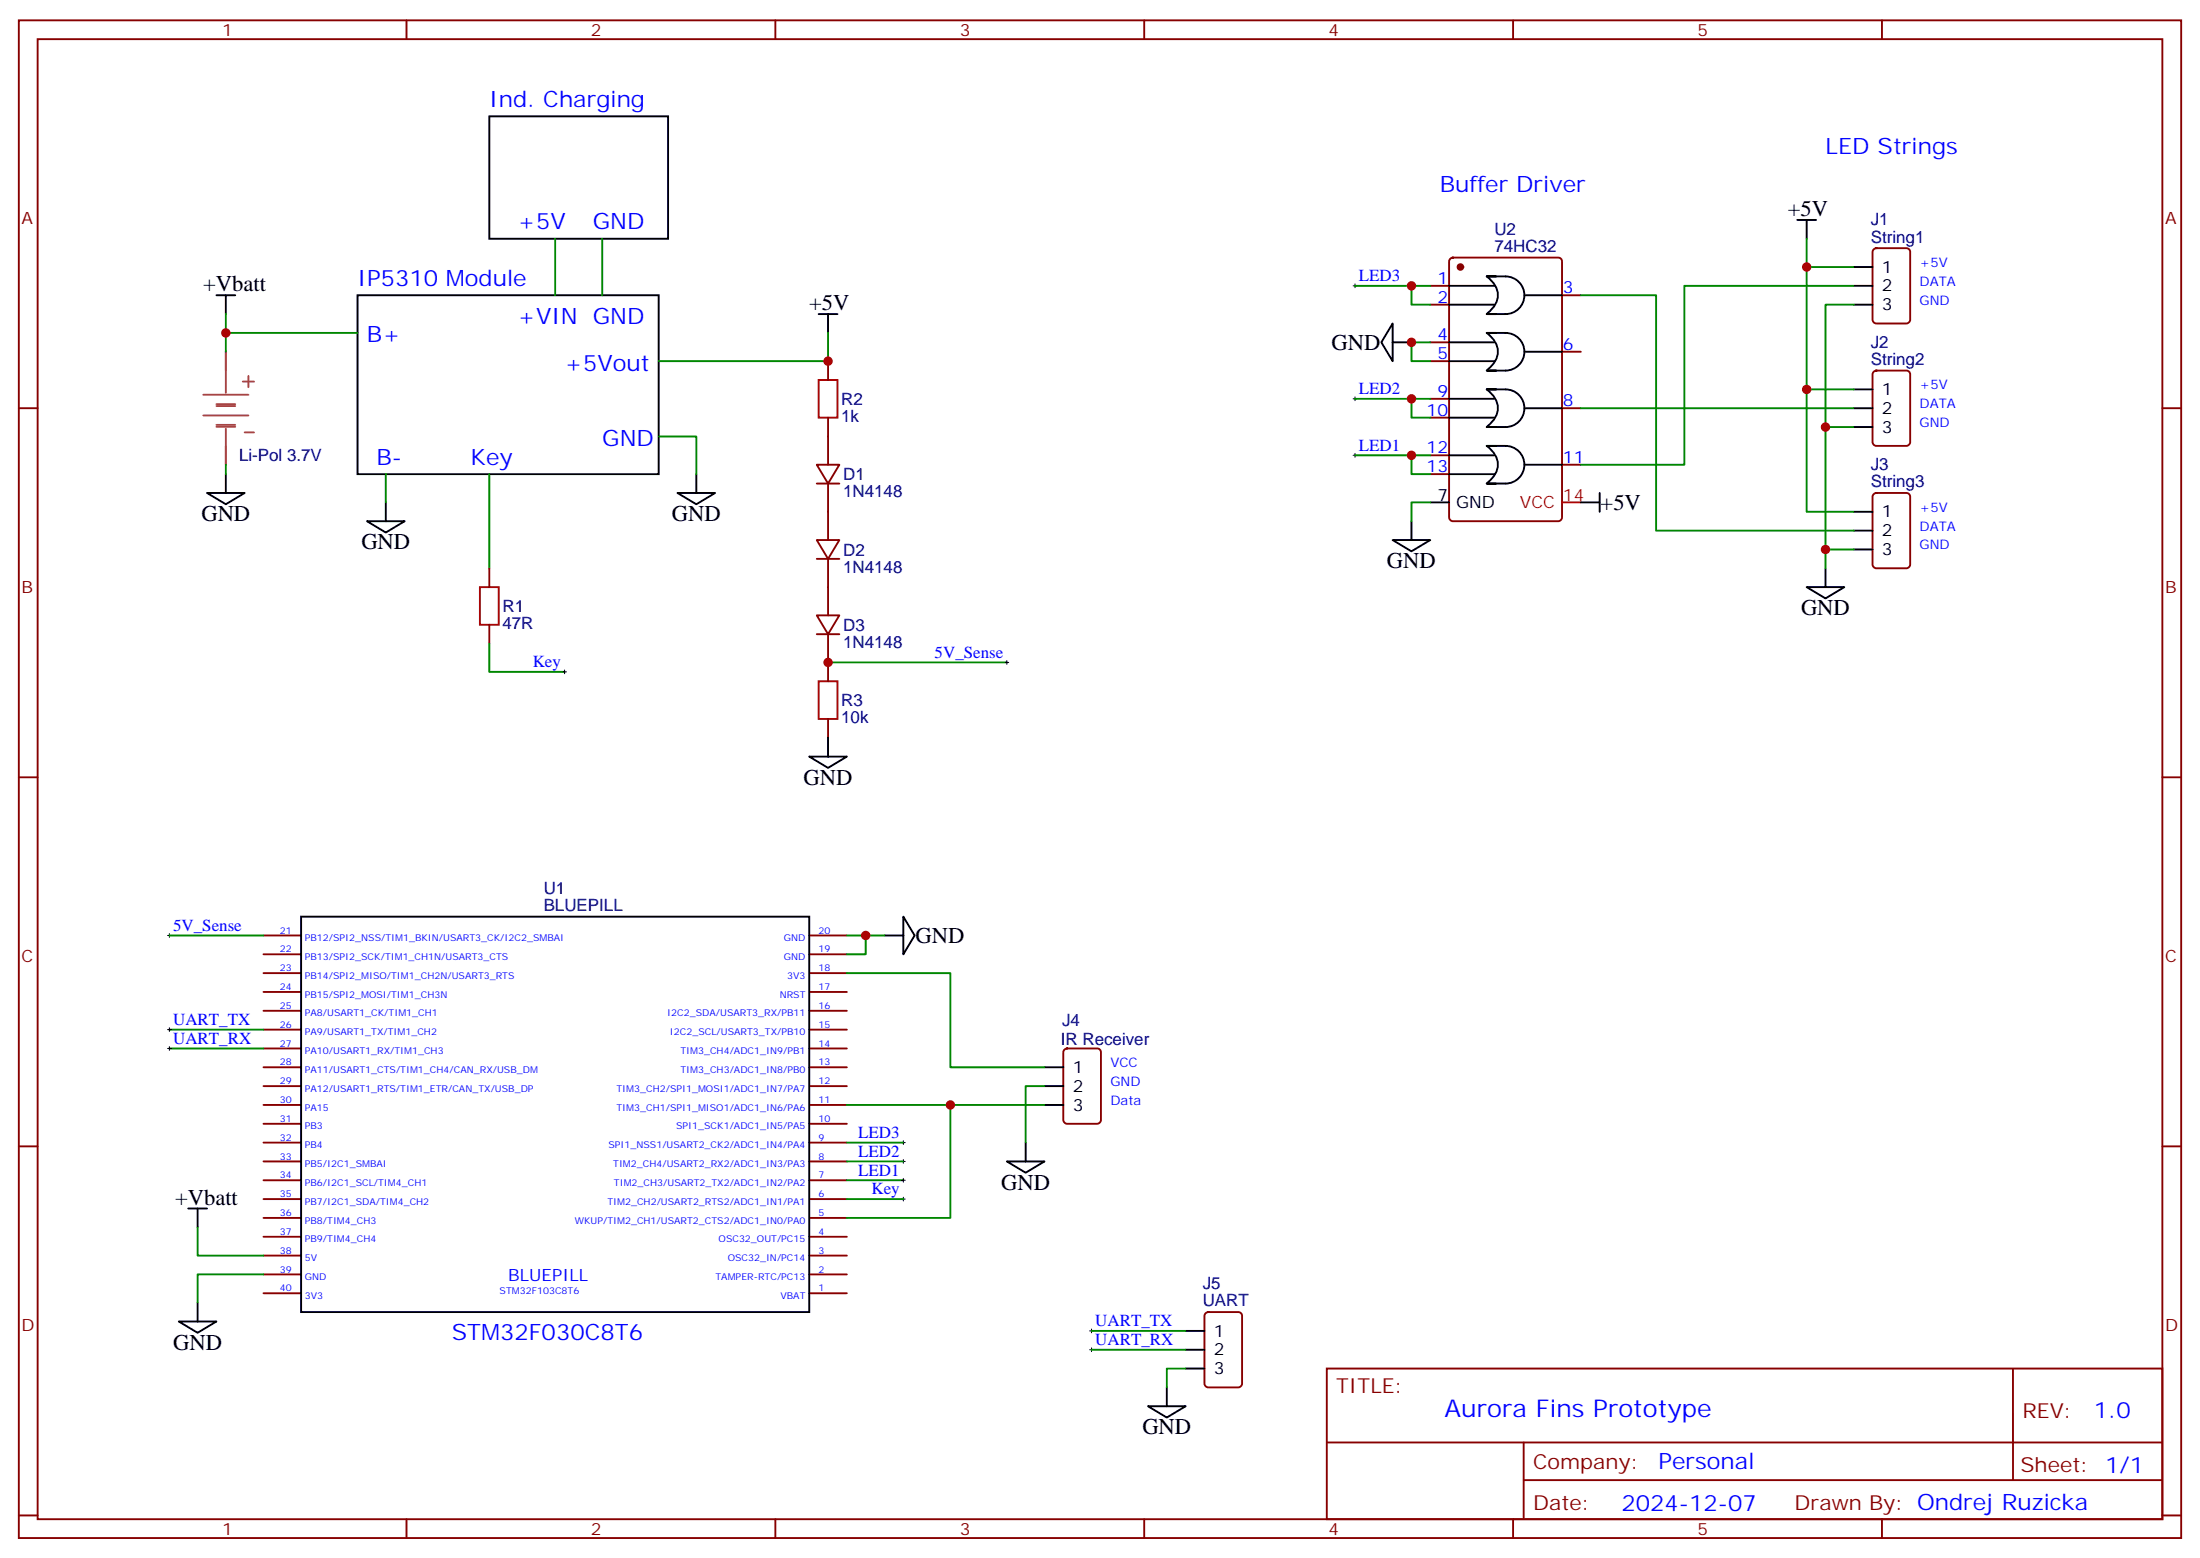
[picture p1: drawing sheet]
<svg xmlns="http://www.w3.org/2000/svg" width="412mm" height="292mm" viewBox="0 0 412 292" stroke-linecap="round" stroke-linejoin="round" font-family="sans-serif">
<g fill="none" stroke="#870000" stroke-width=".35">
<path d="M3.5 3.8h405.4v284.3h-405.4zM7.1 7.3h398.2v277.3h-398.2zM76.2 3.8v3.5M145.3 3.8v3.5M214.5 3.8v3.5M283.6 3.8v3.5M352.8 3.8v3.5M268.1 53.6h3.5M268.1 57.1h3.5M271.9 48.5l.4-.2h19.8a.71 .71 0 0 1 .7 .7v47.9a.76 .76 0 0 1-.7 .7h-19.8a.76 .76 0 0 1-.7-.7v-47.9zM292.8 55.3h3.5M351.2 46.7l.5-.2h5.7a.71 .71 0 0 1 .7 .7v12.7a.76 .76 0 0 1-.7 .7h-5.7a.76 .76 0 0 1-.7-.7v-12.7z"/>
<path d="M3.5 76.5h3.6M155.2 67.7v3.5M155.2 78.2v8.9M268.1 64.1h3.5M268.1 67.7h3.5M268.1 74.7h3.5M268.1 78.2h3.5M292.8 76.5h3.5M292.8 65.9h3.5M351.2 69.6l.5-.2h5.7a.71 .71 0 0 1 .7 .7v12.7a.76 .76 0 0 1-.7 .7h-5.7a.76 .76 0 0 1-.7-.7v-12.7zM405.3 76.5h3.6M153.1 87.1h4.2l-2.1 3.5z"/>
<path d="M153.1 90.6h4.2M155.2 90.6v10.6M268.1 85.3h3.5M268.1 88.8h3.5M292.8 87.1h3.5M351.2 92.6l.5-.2h5.7a.71 .71 0 0 1 .7 .7v12.7a.76 .76 0 0 1-.7 .7h-5.7a.76 .76 0 0 1-.7-.7v-12.7zM91.7 106.5v3.5M91.7 117.1v3.5M153.1 101.2h4.2l-2.1 3.5zM153.1 115.3h4.2l-2.1 3.5zM153.1 104.7h4.2M153.1 118.8h4.2"/>
<path d="M155.2 104.7v10.6M155.2 118.8v8.8M155.2 134.7v3.5M3.5 145.6h3.6M405.3 145.6h3.6M49.4 178.8h7M49.4 175.3h7M151.7 178.8h7M151.7 175.3h7M49.4 200h7M49.4 196.4h7M49.4 192.9h7"/>
<path d="M49.4 189.4h7M49.4 185.8h7M49.4 182.3h7M151.7 200h7M151.7 196.4h7M151.7 192.9h7M151.7 189.4h7M151.7 185.8h7M151.7 182.3h7M199.6 196.6l.4-.2h5.7a.71 .71 0 0 1 .7 .7v12.7a.76 .76 0 0 1-.7 .7h-5.7a.76 .76 0 0 1-.7-.7v-12.7zM3.5 214.8h3.6M49.4 217.6h7"/>
<path d="M49.4 214.1h7M49.4 210.5h7M49.4 207h7M49.4 203.5h7M151.7 217.6h7M151.7 214.1h7M151.7 210.5h7M151.7 207h7M151.7 203.5h7M405.3 214.8h3.6M49.4 238.8h7M49.4 235.2h7"/>
<path d="M49.4 231.7h7M49.4 228.2h7M49.4 224.6h7M49.4 221.1h7M151.7 238.8h7M151.7 235.2h7M151.7 231.7h7M151.7 228.2h7M151.7 224.6h7M151.7 221.1h7M49.4 242.3h7M151.7 242.3h7"/>
<path d="M226 246l.5-.2h5.6a.71 .71 0 0 1 .7 .7v12.7a.76 .76 0 0 1-.7 .7h-5.6a.76 .76 0 0 1-.7-.7v-12.7zM248.7 256.4h156.6v28.2h-156.6zM377.3 256.4v20.9M248.7 270.2h156.5M285.6 277.3h119.6M285.6 270.2v14.2M3.5 283.9h3.6M76.2 284.6v3.5M145.3 284.6v3.5M214.5 284.6v3.5M283.6 284.6v3.5M352.8 284.6v3.5"/>
<path d="M405.3 283.9h3.6"/>
</g>
<g fill="none" stroke="#000" stroke-width=".35">
<path d="M91.7 21.8h33.5v22.9h-33.5zM40.6 55.3h3.5M42.3 55.3v3.5M67 55.3h56.5v33.5h-56.5zM153.5 58.8h3.5M155.2 58.8v3.6M271.6 57.1h8.5M271.6 53.6h8.5M278.7 51.8a4.1 4.1 0 0 1 1.8 4.9l-1 1.3-.7 .7M280.5 51.8h-1.8h3.5a3.5 3.5 0 0 1 3.5 3.5 3.5 3.5 0 0 1-3.5 3.5h-3.5h1.8M285.8 55.3h7M336.9 41.2h3.5"/>
<path d="M338.7 41.2v3.5M347.5 57.1h3.5M347.5 53.6h3.5M347.5 50h3.5M261.1 60.6v7.1l-2.2-3.6zM261.1 64.1h3.5M271.6 74.7h8.5M271.6 78.2h8.5M271.6 67.7h8.5M271.6 64.1h8.5M278.7 73a4.1 4.1 0 0 1 1.8 4.8l-1 1.4-.7 .7M278.7 62.4a4.1 4.1 0 0 1 1.8 4.8l-1 1.4-.7 .7"/>
<path d="M280.5 73h-1.8h3.5a3.5 3.5 0 0 1 3.5 3.5 3.5 3.5 0 0 1-3.5 3.5h-3.5h1.8M280.5 62.4h-1.8h3.5a3.5 3.5 0 0 1 3.5 3.5 3.5 3.5 0 0 1-3.5 3.5h-3.5h1.8M285.8 76.5h7M285.8 65.9h7M347.5 76.5h3.5M347.5 73h3.5M38.8 92.4h7.1l-3.6 2.1zM42.3 88.8v3.6M68.8 97.6h7l-3.5 2.2zM72.3 94.1v3.5M127 92.4h7.1l-3.6 2.1zM130.5 88.8v3.6"/>
<path d="M264.6 97.6v3.6M268.1 94.1h3.5M271.6 88.8h8.5M271.6 85.3h8.5M278.7 83.5a4.1 4.1 0 0 1 1.8 4.9l-1 1.4-.7 .6M280.5 83.5h-1.8h3.5a3.5 3.5 0 0 1 3.5 3.6 3.5 3.5 0 0 1-3.5 3.5h-3.5h1.8M285.8 87.1h7M296.3 94.1h3.6M299.9 92.4v3.5M347.5 80h3.5M347.5 95.9h3.5M347.5 99.4h3.5"/>
<path d="M261.1 101.2h7l-3.5 2.1zM338.7 110h7l-3.5 2.1zM342.2 106.5v3.5M347.5 102.9h3.5M155.2 138.2v3.5M151.7 141.7h7l-3.5 2.2zM56.4 171.7h95.3v74.1h-95.3zM165.8 175.3h3.5M169.3 171.7l2.1 3.6-2.1 3.5zM195.8 200h3.5M188.7 217.6h7.1l-3.5 2.1zM192.3 214.1v3.5"/>
<path d="M195.8 207h3.5M195.8 203.5h3.5M35.3 226.4h3.5M37 226.4v3.5M33.5 247.6h7.1l-3.6 2.1zM37 244.1v3.5M218.7 259.9v3.6M222.2 256.4h3.6M222.2 249.3h3.6M222.2 252.9h3.6M215.2 263.5h7l-3.5 2.1z"/>
</g>
<circle cx="273.8" cy="50" r=".53" fill="#870000" stroke="#870000" stroke-width=".35"/>
<path d="M292.8 94.1h3.5" fill="none" stroke="#f00" stroke-width=".35"/>
<path d="M38.1 74h8.5M38.1 77.8h8.5M40.6 75.7h3.5M40.6 76.1h3.5M40.6 80h3.5M40.6 79.6h3.5M42.3 65.8v7.8M45.5 71.5h2.1M46.6 70.4v2.1M42.3 80.3v6.8M45.9 81h1.7" fill="none" stroke="#a64a4a" stroke-width=".35"/>
<g fill="none" stroke="#008700" stroke-width=".35">
<path d="M42.3 58.8v7.1M104.1 44.7v10.6M112.9 44.7v10.6M254 53.6h14.1M264.6 53.6v3.5h3.5M296.3 55.3h14.1v44.1h37.1M338.7 44.7v5.3h8.8M338.7 50v23h8.8M347.5 57.1h-5.3v22.9M347.5 53.6h-31.8v33.5h-19.4M42.3 62.4h24.7M155.2 62.4v5.3h-31.7"/>
<path d="M254 74.7h14.1M264.6 74.7v3.5h3.5M268.1 64.1h-3.5v3.6h3.5M296.3 76.5h51.2M338.7 73v22.9h8.8M42.3 87.1v1.7M72.3 88.8v5.3M91.7 88.8v17.7M123.5 81.8h7v7M254 85.3h10.6M268.1 94.1h-3.5v3.5M268.1 85.3h-3.5v3.5h3.5"/>
<path d="M347.5 80h-5.3v22.9M347.5 102.9h-5.3v3.6M91.7 120.6v5.3h14.1M155.2 124.1h33.5M31.7 175.3h17.7M158.7 175.3h7.1M162.3 175.3v3.5h-3.6M31.7 196.4h17.7M31.7 192.9h17.7M158.7 182.3h19.5v17.7h17.6M158.7 207h19.5v21.2h-19.5M158.7 214.1h10.6"/>
<path d="M158.7 217.6h10.6M178.2 207h17.6M195.8 203.5h-3.5v10.6M37 229.9v5.3h12.4M49.4 238.8h-12.4v5.3M158.7 224.6h10.6M158.7 221.1h10.6M204.6 252.9h17.6M204.6 249.3h17.6M222.2 256.4h-3.5v3.5"/>
</g>
<path d="M153.5 71.2h3.5v7h-3.5zM90 110h3.5v7.1h-3.5zM153.5 127.6h3.5v7.1h-3.5z" fill="none" stroke="#a10000" stroke-width=".35"/>
<g fill="none" stroke="#000" stroke-width=".19">
<path d="M253.6 53.6h.8M254 53.2v.7M253.6 74.7h.8M254 74.4v.7M253.6 85.3h.8M254 84.9v.8M105.5 125.9h.7M105.8 125.5v.7M188.4 124.1h.7M188.7 123.8v.7M31.4 175.3h.7M31.7 174.9v.7"/>
<path d="M31.4 196.4h.7M31.4 192.9h.7M31.7 192.5v.8M31.7 196.1v.7M169 217.6h.7M169 214.1h.7M169.3 213.7v.7M169.3 217.2v.7M169 224.6h.7M169 221.1h.7M169.3 220.8v.7M169.3 224.3v.7"/>
<path d="M204.3 249.3h.7M204.3 252.9h.7M204.6 249v.7M204.6 252.5v.7"/>
</g>
<g fill="#c00">
<circle cx="42.3" cy="62.4" r=".88"/>
<circle cx="162.3" cy="175.3" r=".88"/>
<circle cx="178.2" cy="207" r=".88"/>
<circle cx="264.6" cy="85.3" r=".88"/>
<circle cx="264.6" cy="74.7" r=".88"/>
<circle cx="264.6" cy="53.6" r=".88"/>
<circle cx="338.7" cy="50" r=".88"/>
<circle cx="338.7" cy="73" r=".88"/>
<circle cx="342.2" cy="102.9" r=".88"/>
<circle cx="342.2" cy="80" r=".88"/>
<circle cx="155.2" cy="67.7" r=".88"/>
<circle cx="155.2" cy="124.1" r=".88"/>
<circle cx="264.6" cy="64.1" r=".88"/>
</g>
<text font-size="4.6" fill="#00f" x="270.8" y="265.4">Aurora Fins Prototype</text>
<g font-size="4.2" fill="#00f">
<text x="91.7" y="20">Ind. Charging</text>
<text x="342.2" y="28.9">LED Strings</text>
<text x="269.9" y="35.9">Buffer Driver</text>
<text x="97" y="43">+5V</text>
<text x="111.1" y="43">GND</text>
<text x="67" y="53.6">IP5310 Module</text>
<text x="68.8" y="64.1">B+</text>
<text x="97" y="60.6">+VIN GND</text>
<text x="105.8" y="69.4">+5Vout</text>
<text x="112.9" y="83.5">GND</text>
<text x="70.6" y="87.1">B-</text>
<text x="88.2" y="87.1">Key</text>
<text x="84.7" y="251.1">STM32F030C8T6</text>
<text x="392.5" y="265.7">1.0</text>
<text x="310.9" y="275.2">Personal</text>
<text x="304" y="283">2024-12-07</text>
</g>
<g font-size="4.2">
<text x="335.1" y="40.5">+5V</text>
<text x="38.1" y="54.6">+Vbatt</text>
<text x="151.7" y="58.1">+5V</text>
<text x="249.6" y="65.6">GND</text>
<text x="300" y="95.6">+5V</text>
<text x="37.7" y="97.6">GND</text>
<text x="125.9" y="97.6">GND</text>
<text x="67.7" y="102.9">GND</text>
<text x="260" y="106.5">GND</text>
<text x="337.6" y="115.3">GND</text>
<text x="150.6" y="147">GND</text>
<text x="171.6" y="176.7">GND</text>
<text x="32.8" y="225.7">+Vbatt</text>
<text x="187.7" y="222.9">GND</text>
<text x="32.5" y="252.9">GND</text>
<text x="214.1" y="268.7">GND</text>
</g>
<g font-size="3.9" fill="#800">
<text x="250.5" y="261">TITLE:</text>
<text x="379.1" y="265.7">REV:</text>
<text x="287.4" y="275.2">Company:</text>
<text x="378.7" y="275.8">Sheet: 1/1</text>
<text x="287.4" y="282.9">Date:</text>
<text x="336.4" y="282.9">Drawn By: Ondrej Ruzicka</text>
</g>
<g font-size="3.2" fill="#800">
<text x="41.6" y="6.8">1</text>
<text x="110.8" y="6.8">2</text>
<text x="179.9" y="6.8">3</text>
<text x="249.1" y="6.8">4</text>
<text x="318.2" y="6.8">5</text>
<text x="4.1" y="41.9">A</text>
<text x="405.9" y="41.9">A</text>
<text x="4.1" y="111.1">B</text>
<text x="405.9" y="111.1">B</text>
<text x="4.1" y="180.2">C</text>
<text x="405.9" y="180.2">C</text>
<text x="4.1" y="249.3">D</text>
<text x="405.9" y="249.3">D</text>
<text x="41.6" y="287.6">1</text>
<text x="110.8" y="287.6">2</text>
<text x="179.9" y="287.6">3</text>
<text x="249.1" y="287.6">4</text>
<text x="318.2" y="287.6">5</text>
</g>
<g font-size="3.2" fill="#000080">
<text x="280.1" y="47.2">74HC32</text>
<text x="280.1" y="44">U2</text>
<text x="350.7" y="45.4">String1</text>
<text x="350.7" y="42.2">J1</text>
<text x="350.7" y="65.1">J2</text>
<text x="350.7" y="68.4">String2</text>
<text x="157.7" y="75.9">R2</text>
<text x="157.7" y="79">1k</text>
<text x="44.8" y="86.4">Li-Pol 3.7V</text>
<text x="158" y="90">D1</text>
<text x="350.7" y="88.1">J3</text>
<text x="158" y="93.2">1N4148</text>
<text x="350.7" y="91.3">String3</text>
<text x="158" y="107.3">1N4148</text>
<text x="158" y="104.1">D2</text>
<text x="94.2" y="117.8">47R</text>
<text x="94.2" y="114.7">R1</text>
<text x="158" y="118.2">D3</text>
<text x="158" y="121.4">1N4148</text>
<text x="157.7" y="135.5">10k</text>
<text x="157.7" y="132.3">R3</text>
<text x="101.9" y="167.6">U1</text>
<text x="101.9" y="170.7">BLUEPILL</text>
<text x="198.9" y="195.8">IR Receiver</text>
<text x="199.1" y="192.1">J4</text>
<text x="225.4" y="244.8">UART</text>
<text x="225.4" y="241.5">J5</text>
</g>
<g font-size="3.2" fill="#00f">
<text x="254.7" y="52.7">LED3</text>
<text x="269.4" y="53.2">1</text>
<text x="269.4" y="56.7">2</text>
<text x="293" y="55">3</text>
<text x="269.4" y="63.8">4</text>
<text x="293" y="65.5">6</text>
<text x="269.4" y="67.3">5</text>
<text x="254.7" y="73.8">LED2</text>
<text x="267.4" y="77.9">10</text>
<text x="269.4" y="74.4">9</text>
<text x="293" y="76.1">8</text>
<text x="254.7" y="84.4">LED1</text>
<text x="267.4" y="84.9">12</text>
<text x="267.4" y="88.5">13</text>
<text x="293" y="86.7">11</text>
<text x="99.9" y="125">Key</text>
<text x="175.2" y="123.2">5V_Sense</text>
<text x="32.5" y="174.4">5V_Sense</text>
<text x="32.5" y="195.5">UART_RX</text>
<text x="32.5" y="192">UART_TX</text>
<text x="160.9" y="213.2">LED3</text>
<text x="160.9" y="220.2">LED1</text>
<text x="160.9" y="216.7">LED2</text>
<text x="163.4" y="223.8">Key</text>
<text x="95.2" y="240">BLUEPILL</text>
<text x="205.3" y="248.5">UART_TX</text>
<text x="205.3" y="252">UART_RX</text>
</g>
<g font-size="3.2">
<text x="352.8" y="51.1">1</text>
<text x="352.8" y="58.1">3</text>
<text x="352.8" y="54.6">2</text>
<text x="352.8" y="74">1</text>
<text x="352.8" y="77.5">2</text>
<text x="352.8" y="81.1">3</text>
<text x="269.4" y="93.8">7</text>
<text x="272.9" y="95.2">GND</text>
<text x="352.8" y="96.9">1</text>
<text x="352.8" y="100.5">2</text>
<text x="352.8" y="104">3</text>
<text x="201.1" y="201">1</text>
<text x="201.1" y="208.1">3</text>
<text x="201.1" y="204.5">2</text>
<text x="227.5" y="250.4">1</text>
<text x="227.5" y="257.5">3</text>
<text x="227.5" y="253.9">2</text>
</g>
<g font-size="3.2" fill="#f00">
<text x="284.9" y="95.2">VCC</text>
<text x="293" y="93.8">14</text>
</g>
<g font-size="2.5" fill="#00f">
<text x="359.8" y="50">+5V</text>
<text x="359.8" y="53.6">DATA</text>
<text x="359.8" y="57.1">GND</text>
<text x="359.8" y="76.5">DATA</text>
<text x="359.8" y="73">+5V</text>
<text x="359.8" y="80">GND</text>
<text x="359.8" y="95.9">+5V</text>
<text x="359.8" y="99.4">DATA</text>
<text x="359.8" y="102.9">GND</text>
<text x="208.1" y="200">VCC</text>
<text x="208.1" y="203.5">GND</text>
<text x="208.1" y="207">Data</text>
</g>
<g font-size="1.8" fill="#00f">
<text x="52.4" y="174.9">21</text>
<text x="52.4" y="178.4">22</text>
<text x="57.1" y="176.3">PB12/SPI2_NSS/TIM1_BKIN/USART3_CK/I2C2_SMBAI</text>
<text x="57.1" y="179.8">PB13/SPI2_SCK/TIM1_CH1N/USART3_CTS</text>
<text x="146.9" y="179.8">GND</text>
<text x="146.9" y="176.3">GND</text>
<text x="153.5" y="178.4">19</text>
<text x="153.5" y="174.9">20</text>
<text x="52.4" y="182">23</text>
<text x="52.4" y="185.5">24</text>
<text x="57.1" y="183.4">PB14/SPI2_MISO/TIM1_CH2N/USART3_RTS</text>
<text x="147.5" y="183.4">3V3</text>
<text x="153.5" y="185.5">17</text>
<text x="153.5" y="182">18</text>
<text x="52.4" y="189">25</text>
<text x="57.1" y="186.9">PB15/SPI2_MOSI/TIM1_CH3N</text>
<text x="57.1" y="190.4">PA8/USART1_CK/TIM1_CH1</text>
<text x="125.1" y="190.4">I2C2_SDA/USART3_RX/PB11</text>
<text x="146.2" y="186.9">NRST</text>
<text x="153.5" y="189">16</text>
<text x="52.4" y="192.5">26</text>
<text x="52.4" y="196.1">27</text>
<text x="57.1" y="194">PA9/USART1_TX/TIM1_CH2</text>
<text x="57.1" y="197.5">PA10/USART1_RX/TIM1_CH3</text>
<text x="125.6" y="194">I2C2_SCL/USART3_TX/PB10</text>
<text x="127.6" y="197.5">TIM3_CH4/ADC1_IN9/PB1</text>
<text x="153.5" y="196.1">14</text>
<text x="153.5" y="192.5">15</text>
<text x="52.4" y="199.6">28</text>
<text x="52.4" y="203.1">29</text>
<text x="57.1" y="201">PA11/USART1_CTS/TIM1_CH4/CAN_RX/USB_DM</text>
<text x="127.6" y="201">TIM3_CH3/ADC1_IN8/PB0</text>
<text x="153.5" y="203.1">12</text>
<text x="153.5" y="199.6">13</text>
<text x="52.4" y="206.7">30</text>
<text x="57.1" y="204.5">PA12/USART1_RTS/TIM1_ETR/CAN_TX/USB_DP</text>
<text x="57.1" y="208.1">PA15</text>
<text x="115.6" y="208.1">TIM3_CH1/SPI1_MISO1/ADC1_IN6/PA6</text>
<text x="115.6" y="204.5">TIM3_CH2/SPI1_MOSI1/ADC1_IN7/PA7</text>
<text x="153.5" y="206.7">11</text>
<text x="52.4" y="210.2">31</text>
<text x="52.4" y="213.7">32</text>
<text x="57.1" y="211.6">PB3</text>
<text x="57.1" y="215.1">PB4</text>
<text x="114.1" y="215.1">SPI1_NSS1/USART2_CK2/ADC1_IN4/PA4</text>
<text x="126.8" y="211.6">SPI1_SCK1/ADC1_IN5/PA5</text>
<text x="153.5" y="213.7">9</text>
<text x="153.5" y="210.2">10</text>
<text x="52.4" y="217.2">33</text>
<text x="52.4" y="220.8">34</text>
<text x="57.1" y="218.7">PB5/I2C1_SMBAI</text>
<text x="114.9" y="218.7">TIM2_CH4/USART2_RX2/ADC1_IN3/PA3</text>
<text x="153.5" y="220.8">7</text>
<text x="153.5" y="217.2">8</text>
<text x="52.4" y="224.3">35</text>
<text x="52.4" y="227.8">36</text>
<text x="57.1" y="222.2">PB6/I2C1_SCL/TIM4_CH1</text>
<text x="57.1" y="225.7">PB7/I2C1_SDA/TIM4_CH2</text>
<text x="113.9" y="225.7">TIM2_CH2/USART2_RTS2/ADC1_IN1/PA1</text>
<text x="115.1" y="222.2">TIM2_CH3/USART2_TX2/ADC1_IN2/PA2</text>
<text x="153.5" y="227.8">5</text>
<text x="153.5" y="224.3">6</text>
<text x="52.4" y="231.4">37</text>
<text x="57.1" y="229.2">PB8/TIM4_CH3</text>
<text x="57.1" y="232.8">PB9/TIM4_CH4</text>
<text x="107.7" y="229.2">WKUP/TIM2_CH1/USART2_CTS2/ADC1_IN0/PA0</text>
<text x="134.7" y="232.8">OSC32_OUT/PC15</text>
<text x="153.5" y="231.4">4</text>
<text x="52.4" y="234.9">38</text>
<text x="52.4" y="238.4">39</text>
<text x="57.1" y="236.3">5V</text>
<text x="57.1" y="239.8">GND</text>
<text x="134.1" y="239.8">TAMPER-RTC/PC13</text>
<text x="136.4" y="236.3">OSC32_IN/PC14</text>
<text x="153.5" y="238.4">2</text>
<text x="153.5" y="234.9">3</text>
<text x="52.4" y="241.9">40</text>
<text x="57.1" y="243.3">3V3</text>
<text x="93.7" y="242.5">STM32F103C8T6</text>
<text x="146.3" y="243.3">VBAT</text>
<text x="153.5" y="241.9">1</text>
</g>
</svg>
